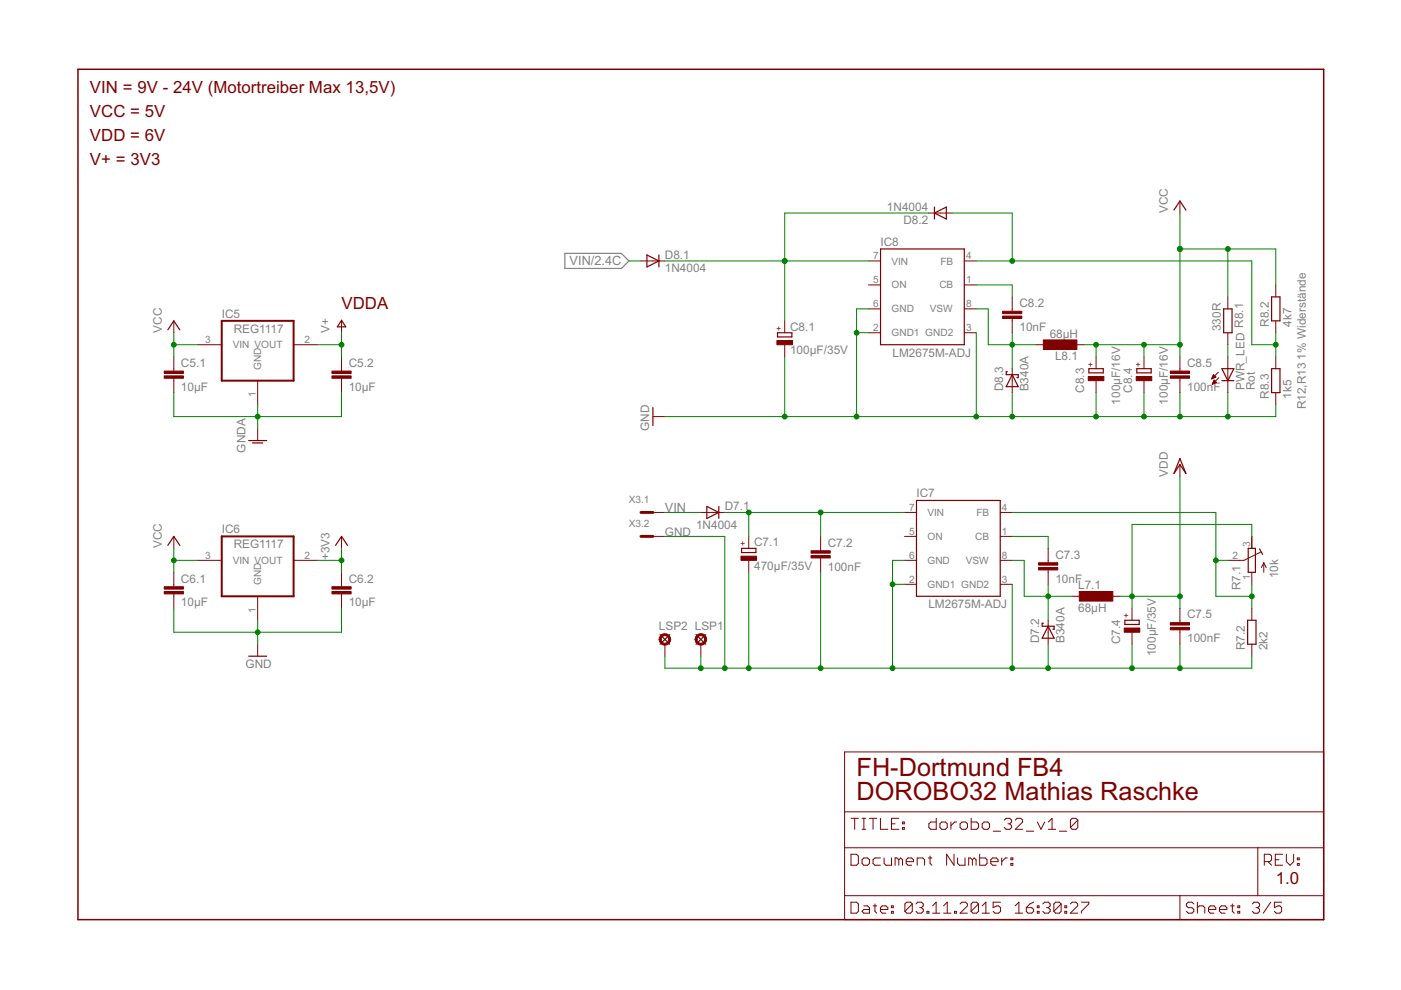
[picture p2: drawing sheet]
<svg xmlns="http://www.w3.org/2000/svg" width="297mm" height="210mm" viewBox="0 0 297 210" stroke-linecap="round" stroke-linejoin="round" font-family="sans-serif">
<path d="M119.8 53.7h11.9l1.6 1.6-1.6 1.6h-11.9z" fill="none" stroke="#808080" stroke-width=".25"/>
<path d="M16.5 14.7h264.1v180.3h-264.1z" fill="none" stroke="#800000" stroke-width=".32"/>
<g fill="none" stroke="#800000" stroke-width=".21">
<path d="M135.9 55.3h5.1M184.1 55.3h2.6M196.8 45.2h5.1M204.4 55.3h2.6M250.2 42.6v2.6M36.9 68v2.5M36.9 75.6v3.1M41.9 73.1h5.1M62.3 73.1h5M72.4 68v2.5M72.4 75.6v3.1M166.4 68v2.5"/>
<path d="M166.4 73.1v2.5M184.1 60.4h2.6M184.1 65.5h2.6M184.1 70.5h2.6M204.4 60.4h2.6M204.4 65.5h2.6M204.4 70.5h2.6M214.6 62.9v3.1M214.6 67.5v3M214.6 78.2v5M219.7 73.1h2.5M227.3 73.1h2.5"/>
<path d="M232.4 75.6v2.6M242.5 75.6v2.6M250.2 75.6v3.1M257.1 79.9h.7M257.1 79.8h.5M257.2 79.7h.3M257.2 79.6h.2M257.8 79.9l-.5-.5-.4 .9M257.8 79.9l-.9 .4M258.3 78.9l-1.4 1.4M260.3 62.9v2.6M260.3 70.5v2.6"/>
<path d="M260.3 75.6v7.6M270.5 60.4v2.5M270.5 68v2.5M270.5 75.6v2.6M36.9 80.2v3M54.6 80.7v5.1M54.6 90.9v2.5M72.4 80.2v3M138.4 88.3h2.6M232.4 80.7v2.5M242.5 80.7v2.5M250.2 80.2v3"/>
<path d="M250.2 98.5v2.5M256.9 80.3h.1M257 80.2h.3M257 80.1h.6M257.1 81.4h.2M257.1 81.3h.5M257.2 81.1h.7M257.2 81h.6M257.3 80.9h.4M257.3 80.8h.3M257.4 80.6h.1M257.4 80.6l.5 .5-.9 .4z"/>
<path d="M258.4 80.1l-1.4 1.4M270.5 83.2v2.6M36.9 113.7v2.6M41.9 118.8h5.1M62.3 118.8h5M72.4 113.7v2.6M138.4 108.6h2.6M138.4 113.7h2.6M148.6 108.6h5.1M158.7 113.7v2.6M158.7 118.8v2.5M174 113.7v3.1"/>
<path d="M174 118.3v3M191.8 108.6h2.5M191.8 113.7h2.5M191.8 118.8h2.5M212.1 108.6h2.5M212.1 113.7h2.5M212.1 118.8h2.5M222.2 116.3v3M265.4 113.7v2.6M267.3 117.1l-3.5 1.7h-3.5M267.9 119.3v2M267.9 119.3l.6 1"/>
<path d="M267.9 119.3l-.5 1M36.9 121.3v3.1M36.9 125.9v3.1M54.6 126.4v5.1M54.6 136.6v2.5M72.4 121.3v3.1M72.4 125.9v3.1M141 136.6v2.5M148.6 136.6v2.5M191.8 123.9h2.5M212.1 123.9h2.5M222.2 120.8v3.1"/>
<path d="M222.2 131.5v5.1M227.3 126.4h2.5M234.9 126.4h2.6M240 129v2.5M240 134v2.6M250.2 129v3M250.2 133.5v3.1M265.4 121.3v2.6M265.4 129v2.5M265.4 136.6v2.5M179.1 159.4h101.5v35.6h-101.5zM179.1 179.7h101.5"/>
<path d="M179.1 172.1h101.5M180.4 173.5h1.6M181.2 173.5v2.3M182.8 173.5h.8M182.8 175.8h.8M183.2 173.5v2.3M184.3 173.5h1.6M185.1 173.5v2.3M186.7 173.5v2.3h1.5M189 174.7h.8M190.6 173.5h-1.6v2.3h1.6M191.3 175.5h.4v.3h-.4z"/>
<path d="M191.3 174.3h.4v.4h-.4zM198.5 173.5v2.3h-1.2l-.4-.3v-.8l.4-.4h1.2M199.3 174.7l.4-.4h.7l.4 .4v.8l-.4 .3h-.7l-.4-.3zM201.6 174.3v1.5M202.8 174.3h-.4l-.8 .8M203.6 174.7l.4-.4h.7l.4 .4v.8l-.4 .3h-.7l-.4-.3zM205.9 173.5v2.3h1.2l.4-.3v-.8l-.4-.4h-1.2M208.2 174.7l.4-.4h.8l.4 .4v.8l-.4 .3h-.8l-.4-.3zM210.6 176.2h1.5M212.9 173.9l.4-.4h.8l.4 .4v.4l-.4 .4M213.7 174.7h.4M214.1 174.7l.4 .4v.4l-.4 .3h-.8l-.4-.3"/>
<path d="M215.3 173.9l.3-.4h.8l.4 .4v.4l-1.5 1.5h1.5M217.6 176.2h1.6M219.9 174.3l.8 1.5 .8-1.5M222.3 175.8h1.5M222.3 174.3l.8-.8v2.3M224.6 176.2h1.6M228.5 173.9v1.6l-.4 .3h-.8l-.4-.3M228.5 173.9l-.4-.4h-.8l-.4 .4v1.6M228.5 173.9l-1.6 1.6M266.7 179.7v10.2M179.1 189.9h101.5M180.4 181.1h1.2l.4 .4v1.6l-.4 .4h-1.2z"/>
<path d="M180.4 191.3h1.2l.4 .4v1.5l-.4 .4h-1.2zM182.8 182.3l.4-.4h.7l.4 .4v.8l-.4 .4h-.7l-.4-.4zM183.2 192.1h.7l.4 .3v1.2h-1.1l-.4-.4 .4-.4h1.1M185.1 192.1h.8M185.5 191.7v1.5l.4 .4M186.7 192.8h1.5v-.4l-.4-.3h-.8l-.3 .3v.8l.3 .4h.8M186.7 181.9h-1.2l-.4 .4v.8l.4 .4h1.2M187.5 181.9v1.2l.3 .4h1.2v-1.6M189 193.2h.4v.4h-.4zM189 192.1h.4v.3h-.4zM190.6 182.3l-.4-.4h-.4v1.6M190.6 182.3l.4-.4 .3 .4v1.2"/>
<path d="M190.6 182.3v1.2M192.1 182.7h1.6v-.4l-.4-.4h-.8l-.4 .4v.8l.4 .4h.8M193.4 191.7v1.5l-.4 .4h-.7l-.4-.4M193.4 191.7l-.4-.4h-.7l-.4 .4v1.5M193.4 191.7l-1.5 1.5M194.2 191.7l.4-.4h.8l.3 .4v.4l-.3 .3M194.5 183.5v-1.6h1.1l.4 .4v1.2M195 192.4h.4M195.4 192.4l.3 .4v.4l-.3 .4h-.8l-.4-.4M196.5 193.2h.4v.4h-.4zM196.8 181.9h.8M197.2 181.5v1.6l.4 .4"/>
<path d="M197.7 193.6h1.6M197.7 192.1l.8-.8v2.3M200 193.6h1.6M200 192.1l.8-.8v2.3M202.3 181.1v2.4l-1.6-2.4v2.4M202.4 193.2h.4v.4h-.4zM203 181.9v1.2l.4 .4h1.2v-1.6M203.6 191.7l.3-.4h.8l.4 .4v.4l-1.5 1.5h1.5M206.2 182.3l-.4-.4h-.4v1.6M206.2 182.3v1.2M206.2 182.3l.3-.4 .4 .4v1.2M207.5 191.7v1.5l-.4 .4h-.8l-.4-.4"/>
<path d="M207.5 191.7l-.4-.4h-.8l-.4 .4v1.5M207.5 191.7l-1.6 1.5M207.7 181.1v2.4h1.2l.4-.4v-.8l-.4-.4h-1.2M208.2 193.6h1.6M208.2 192.1l.8-.8v2.3M210.1 182.7h1.5v-.4l-.4-.4h-.8l-.3 .4v.8l.3 .4h.8M212.1 191.3h-1.5v1.1l.7-.3h.4l.4 .3v.8l-.4 .4h-.7l-.4-.4M212.4 181.9v1.6M213.6 181.9h-.4l-.8 .8M214.3 183.1h.4v.4h-.4zM214.3 181.9h.4v.4h-.4zM215.2 193.6h1.6"/>
<path d="M215.2 192.1l.8-.8v2.3M217.6 192.4h1.2l.3 .4v.4l-.3 .4h-.8l-.4-.4zM219.1 191.3l-.7 .4-.8 .7M219.9 193.2h.4v.4h-.4zM219.9 192.1h.4v.3h-.4zM221.1 191.7l.4-.4h.8l.4 .4v.4l-.4 .3M221.9 192.4h.4M222.3 192.4l.4 .4v.4l-.4 .4h-.8l-.4-.4M225 191.7v1.5l-.4 .4h-.8l-.4-.4M225 191.7l-.4-.4h-.8l-.4 .4v1.5M225 191.7l-1.6 1.5M225.8 193.2h.4v.4h-.4z"/>
<path d="M225.8 192.1h.4v.3h-.4zM226.9 191.7l.4-.4h.8l.4 .4v.4l-1.6 1.5h1.6M229.3 191.3h1.5v.4l-1.5 1.5v.4M250.2 189.9v5.1M253.1 191.7l-.4-.4h-.8l-.4 .4v.4l.4 .3h.8l.4 .4v.4l-.4 .4h-.8l-.4-.4M253.9 192.4l.4-.3h.8l.3 .3v1.2M253.9 191.3v2.3M256.2 192.8h1.6v-.4l-.4-.3h-.8l-.4 .3v.8l.4 .4h.8M258.6 192.8h1.5v-.4l-.4-.3h-.7l-.4 .3v.8l.4 .4h.7M260.9 192.1h.8M261.3 191.7v1.5l.4 .4M262.4 193.2h.4v.4h-.4z"/>
<path d="M262.4 192.1h.4v.3h-.4zM265.5 191.7l.4-.4h.8l.4 .4v.4l-.4 .3M266.3 192.4h.4M266.7 192.4l.4 .4v.4l-.4 .4h-.8l-.4-.4M268.1 182.7h1.1l.4-.4v-.8l-.4-.4h-1.1v2.4M268.8 182.7l.8 .8M269.4 191.3l-1.6 2.3M270.4 182.3h.8M271.7 191.3h-1.5v1.1l.8-.3h.4l.3 .3v.8l-.3 .4h-.8l-.4-.4M271.9 181.1h-1.5v2.4h1.5M272.7 181.1v1.6l.8 .8 .8-.8v-1.6M275.1 183.1h.4v.4h-.4z"/>
<path d="M275.1 181.9h.4v.4h-.4z"/>
</g>
<path d="M47 68h15.3v12.7h-15.3zM47 113.7h15.3v12.7h-15.3z" fill="none" stroke="#800000" stroke-width=".42"/>
<g fill="#800000" stroke="#800000" stroke-width=".21">
<path d="M34.8 79.7h4.1v.5h-4.1z"/>
<path d="M34.8 78.7h4.1v.5h-4.1z"/>
<path d="M70.4 79.7h4v.5h-4z"/>
<path d="M70.4 78.7h4v.5h-4z"/>
<path d="M228.8 125.4h7.1v2h-7.1z"/>
<path d="M157.1 117.9h3.3v.9h-3.3z"/>
<path d="M220.2 120.3h4.1v.5h-4.1z"/>
<path d="M220.2 119.3h4.1v.5h-4.1z"/>
<path d="M172 117.8h4v.5h-4z"/>
<path d="M172 116.8h4v.5h-4z"/>
<path d="M221.2 72.1h7.1v2h-7.1z"/>
<path d="M248.1 133h4.1v.5h-4.1z"/>
<path d="M248.1 132h4.1v.5h-4.1z"/>
<path d="M238.4 133.2h3.3v.8h-3.3z"/>
<path d="M164.7 72.2h3.3v.9h-3.3z"/>
<path d="M212.6 67h4v.5h-4z"/>
<path d="M212.6 66h4v.5h-4z"/>
<path d="M248.1 79.7h4.1v.5h-4.1z"/>
<path d="M248.1 78.7h4.1v.5h-4.1z"/>
<path d="M230.7 79.8h3.3v.9h-3.3z"/>
<path d="M34.8 125.4h4.1v.5h-4.1z"/>
<path d="M34.8 124.4h4.1v.5h-4.1z"/>
<path d="M70.4 125.4h4v.5h-4z"/>
<path d="M70.4 124.4h4v.5h-4z"/>
<path d="M240.9 79.8h3.3v.9h-3.3z"/>
</g>
<path d="M135.9 108.6h2.5M135.9 113.7h2.5" fill="none" stroke="#800000" stroke-width=".61"/>
<g fill="none" stroke="#800000" stroke-width=".25">
<path d="M137.2 54.1l2.5 1.2-2.5 1.3zM139.7 54.1v2.5M186.7 52.8h17.7v20.3h-17.7zM198.1 45.2l2.5-1.3v2.5zM198.1 43.9v2.5M248.9 44.5l1.3-1.9 1.2 1.9M35.6 69.9l1.3-1.9 1.2 1.9M72.4 67.9l.9 1.4h-1.8zM164.8 70.5h3.1v.9h-3.1zM213.6 78.8h-.3v.6h2.6v.7h-.3M214.6 79.4l1.3 2.6h-2.6zM230.9 78.2h3v.9h-3z"/>
<path d="M241 78.2h3.1v.9h-3.1zM259.1 78.2h2.5l-1.3 2.5zM259.4 65.5h1.8v5h-1.8zM269.6 78.2h1.8v5h-1.8zM269.6 62.9h1.8v5.1h-1.8zM52.7 93.4h3.8M53.5 93.9h2.2M138.4 86.4v3.8M250.2 97.2l1.2 3.2-1.2-1.9-1.3 1.9zM259.1 80.7h2.5M35.6 115.6l1.3-1.9 1.2 1.9M71.1 115.6l1.3-1.9 1.3 1.9"/>
<path d="M149.9 107.4l2.5 1.2-2.5 1.3zM152.4 107.4v2.5M157.2 116.3h3.1v.9h-3.1zM194.3 106.1h17.8v20.3h-17.8zM264.6 116.3h1.6v5h-1.6zM267.1 116.4l.6 1.1M52.7 139.1h3.8M140 134.6l2 2M142 134.6l-2 2M147.6 134.6l2 2M149.6 134.6l-2 2M221.2 132.1h-.2v.7h2.5v.6h-.3"/>
<path d="M222.2 132.8l1.3 2.5h-2.5zM238.5 131.5h3v.9h-3zM264.5 131.5h1.8v5.1h-1.8z"/>
</g>
<g fill="#800000" stroke="#800000" stroke-width=".21">
<path d="M147.8 134.6a1.22 1.22 0 0 1 1.9 .4 1.22 1.22 0 0 1-.8 1.8 1.22 1.22 0 0 1-1.5-1.2h.4a.82 .82 0 0 1 1.2-.7 .82 .82 0 0 1 .1 1.4 .82 .82 0 0 1-1.3-.5v-.2h-.4z" fill-rule="evenodd"/>
<path d="M140.2 134.6a1.22 1.22 0 0 1 1.8 .4 1.22 1.22 0 0 1-.7 1.8 1.22 1.22 0 0 1-1.6-1.2h.5a.82 .82 0 0 1 1.2-.7 .82 .82 0 0 1 .1 1.4 .82 .82 0 0 1-1.3-.5v-.2h-.5z" fill-rule="evenodd"/>
</g>
<g fill="none" stroke="#008000" stroke-width=".21">
<path d="M133.3 55.3h2.6M141 55.3h43.1M196.8 45.2h-30.4v22.8M201.9 45.2h12.7v10.1M207 55.3h58.4v17.8h5.1M250.2 45.2v30.4M250.2 52.8h20.3v7.6M260.3 52.8v10.1M36.9 73.1h5M36.9 70.5v5.1M67.3 73.1h5.1M72.4 70.5v5.1"/>
<path d="M166.4 75.6v12.7M181.6 70.5h2.5M184.1 65.5h-2.5v22.8M207 65.5h2.5v7.6h10.2M207 60.4h7.6v2.5M207 70.5v17.8M214.6 70.5v7.7M229.8 73.1h20.4M232.4 73.1v2.5M242.5 73.1v2.5M260.3 73.1v2.5M270.5 70.5v5.1"/>
<path d="M36.9 83.2v5.1h35.5v-5.1M54.6 85.8v5.1M214.6 83.2v5.1M232.4 83.2v5.1M242.5 83.2v5.1M250.2 83.2v5.1M260.3 83.2v5.1M270.5 85.8v2.5h-129.5M36.9 116.3v5M36.9 118.8h5M67.3 118.8h5.1M72.4 116.3v5"/>
<path d="M141 113.7h12.7v28M141 108.6h7.6M153.7 108.6h38.1M158.7 108.6v5.1M174 108.6v5.1M191.8 118.8h-2.6v22.9M214.6 118.8h2.5v7.6h10.2M214.6 113.7h7.6v2.6M214.6 108.6h43.2v17.8h7.6M250.2 101v28M257.8 118.8h2.5M265.4 113.7v-2.5h-25.4v17.8"/>
<path d="M36.9 129v5h35.5v-5M54.6 131.5v5.1M141 139.1v2.6h124.4v-2.6M148.6 139.1v2.6M158.7 121.3v20.4M174 121.3v20.4M189.2 123.9h2.6M214.6 123.9v17.8M222.2 123.9v7.6M222.2 136.6v5.1M237.5 126.4h12.7M240 136.6v5.1"/>
<path d="M250.2 136.6v5.1M265.4 123.9v5.1"/>
</g>
<g fill="#008000" stroke="#008000" stroke-width=".21">
<circle cx="250.2" cy="73.1" r=".51"/>
<circle cx="232.4" cy="73.1" r=".51"/>
<circle cx="250.2" cy="52.8" r=".51"/>
<circle cx="242.5" cy="73.1" r=".51"/>
<circle cx="260.3" cy="52.8" r=".51"/>
<circle cx="36.9" cy="73.1" r=".51"/>
<circle cx="36.9" cy="118.8" r=".51"/>
<circle cx="222.2" cy="141.7" r=".51"/>
<circle cx="189.2" cy="141.7" r=".51"/>
<circle cx="174" cy="141.7" r=".51"/>
<circle cx="158.7" cy="141.7" r=".51"/>
<circle cx="153.7" cy="141.7" r=".51"/>
<circle cx="240" cy="141.7" r=".51"/>
<circle cx="250.2" cy="141.7" r=".51"/>
<circle cx="148.6" cy="141.7" r=".51"/>
<circle cx="214.6" cy="141.7" r=".51"/>
<circle cx="189.2" cy="123.9" r=".51"/>
<circle cx="214.6" cy="88.3" r=".51"/>
<circle cx="181.6" cy="88.3" r=".51"/>
<circle cx="166.4" cy="88.3" r=".51"/>
<circle cx="232.4" cy="88.3" r=".51"/>
<circle cx="250.2" cy="88.3" r=".51"/>
<circle cx="181.6" cy="70.5" r=".51"/>
<circle cx="207" cy="88.3" r=".51"/>
<circle cx="242.5" cy="88.3" r=".51"/>
<circle cx="260.3" cy="88.3" r=".51"/>
<circle cx="54.6" cy="134" r=".51"/>
<circle cx="265.4" cy="126.4" r=".51"/>
<circle cx="257.8" cy="118.8" r=".51"/>
<circle cx="222.2" cy="126.4" r=".51"/>
<circle cx="158.7" cy="108.6" r=".51"/>
<circle cx="174" cy="108.6" r=".51"/>
<circle cx="214.6" cy="55.3" r=".51"/>
<circle cx="270.5" cy="73.1" r=".51"/>
<circle cx="214.6" cy="73.1" r=".51"/>
<circle cx="166.4" cy="55.3" r=".51"/>
<circle cx="250.2" cy="126.4" r=".51"/>
<circle cx="240" cy="126.4" r=".51"/>
<circle cx="72.4" cy="73.1" r=".51"/>
<circle cx="72.4" cy="118.8" r=".51"/>
<circle cx="54.6" cy="88.3" r=".51"/>
</g>
<g font-size="6" fill="#800000">
<text x="181.6" y="164.5">FH-Dortmund FB4</text>
<text x="181.6" y="169.6">DOROBO32 Mathias Raschke</text>
</g>
<g font-size="4" fill="#800000">
<text x="19.1" y="19.8">VIN = 9V - 24V (Motortreiber Max 13,5V)</text>
<text x="19.1" y="24.9">VCC = 5V</text>
<text x="19.1" y="29.9">VDD = 6V</text>
<text x="19.1" y="35">V+ = 3V3</text>
<text x="72.4" y="65.5">VDDA</text>
<text x="270.5" y="187.4">1.0</text>
</g>
<g font-size="3" fill="#808080">
<text x="120.8" y="56.3">VIN/2.4C</text>
<text x="141" y="108.6">VIN</text>
</g>
<g font-size="2.8" fill="#808080">
<text x="188.1" y="44.6">1N4004</text>
<text x="191.5" y="47.4">D8.2</text>
<text x="247.6" y="45.2" transform="rotate(-90 247.6 45.2)">VCC</text>
<text x="186.7" y="52.1">IC8</text>
<text x="141" y="57.6">1N4004</text>
<text x="141" y="54.8">D8.1</text>
<text x="216.1" y="65.1">C8.2</text>
<text x="34.3" y="70.6" transform="rotate(-90 34.3 70.6)">VCC</text>
<text x="47" y="67.4">IC5</text>
<text x="49.5" y="70.6">REG1117</text>
<text x="69.9" y="70.6" transform="rotate(-90 69.9 70.6)">V+</text>
<text x="167.5" y="70.1">C8.1</text>
<text x="216.1" y="70.2">10nF</text>
<text x="222.6" y="71.6">68µH</text>
<text x="258.8" y="70.2" transform="rotate(-90 258.8 70.2)">330R</text>
<text x="269" y="69.3" transform="rotate(-90 269 69.3)">R8.2</text>
<text x="273.8" y="69.3" transform="rotate(-90 273.8 69.3)">4k7</text>
<text x="38.4" y="77.8">C5.1</text>
<text x="73.9" y="77.8">C5.2</text>
<text x="167.5" y="75.2">100µF/35V</text>
<text x="189.2" y="75.6">LM2675M-ADJ</text>
<text x="223.7" y="76.4">L8.1</text>
<text x="251.7" y="77.8">C8.5</text>
<text x="276.8" y="76.2" transform="rotate(-90 276.8 76.2)">1% Widerstände</text>
<text x="38.4" y="82.9">10µF</text>
<text x="73.9" y="82.9">10µF</text>
<text x="212.7" y="83" transform="rotate(-90 212.7 83)">D8.3</text>
<text x="218" y="83" transform="rotate(-90 218 83)">B340A</text>
<text x="229.9" y="83.3" transform="rotate(-90 229.9 83.3)">C8.3</text>
<text x="240" y="83.3" transform="rotate(-90 240 83.3)">C8.4</text>
<text x="251.7" y="82.9">100nF</text>
<text x="263.9" y="82.7" transform="rotate(-90 263.9 82.7)">PWR_LED R8.1</text>
<text x="266" y="82.7" transform="rotate(-90 266 82.7)">Rot</text>
<text x="237.5" y="85.8" transform="rotate(-90 237.5 85.8)">100µF/16V</text>
<text x="247.6" y="85.8" transform="rotate(-90 247.6 85.8)">100µF/16V</text>
<text x="269" y="84.5" transform="rotate(-90 269 84.5)">R8.3</text>
<text x="273.8" y="84.5" transform="rotate(-90 273.8 84.5)">1k5</text>
<text x="276.8" y="86.8" transform="rotate(-90 276.8 86.8)">R12,R13</text>
<text x="52.1" y="96" transform="rotate(-90 52.1 96)">GNDA</text>
<text x="137.7" y="91.3" transform="rotate(-90 137.7 91.3)">GND</text>
<text x="247.6" y="101" transform="rotate(-90 247.6 101)">VDD</text>
<text x="194.3" y="105.5">IC7</text>
<text x="47" y="113.1">IC6</text>
<text x="141" y="113.7">GND</text>
<text x="147.6" y="112.2">1N4004</text>
<text x="153.7" y="108.2">D7.1</text>
<text x="34.3" y="116.3" transform="rotate(-90 34.3 116.3)">VCC</text>
<text x="49.5" y="116.3">REG1117</text>
<text x="69.9" y="118.8" transform="rotate(-90 69.9 118.8)">+3V3</text>
<text x="159.9" y="115.8">C7.1</text>
<text x="175.5" y="115.9">C7.2</text>
<text x="223.8" y="118.4">C7.3</text>
<text x="38.4" y="123.5">C6.1</text>
<text x="73.9" y="123.5">C6.2</text>
<text x="159.9" y="120.9">470µF/35V</text>
<text x="175.5" y="121">100nF</text>
<text x="223.8" y="123.5">10nF</text>
<text x="228.6" y="124.9">L7.1</text>
<text x="263" y="125.2" transform="rotate(-90 263 125.2)">R7.1</text>
<text x="271" y="122.6" transform="rotate(-90 271 122.6)">10k</text>
<text x="38.4" y="128.6">10µF</text>
<text x="73.9" y="128.6">10µF</text>
<text x="196.8" y="129">LM2675M-ADJ</text>
<text x="228.6" y="129.7">68µH</text>
<text x="251.7" y="131.1">C7.5</text>
<text x="139.7" y="133.7">LSP2 LSP1</text>
<text x="220.3" y="136.3" transform="rotate(-90 220.3 136.3)">D7.2</text>
<text x="225.7" y="136.3" transform="rotate(-90 225.7 136.3)">B340A</text>
<text x="237.5" y="136.6" transform="rotate(-90 237.5 136.6)">C7.4</text>
<text x="251.7" y="136.2">100nF</text>
<text x="263.9" y="137.9" transform="rotate(-90 263.9 137.9)">R7.2</text>
<text x="268.7" y="137.9" transform="rotate(-90 268.7 137.9)">2k2</text>
<text x="52.1" y="141.7">GND</text>
<text x="245.1" y="139.1" transform="rotate(-90 245.1 139.1)">100µF/35V</text>
</g>
<g font-size="2.4" fill="#808080">
<text x="185.1" y="55">7</text>
<text x="189" y="56.1">VIN</text>
<text x="199.4" y="56.1">FB</text>
<text x="204.8" y="55">4</text>
<text x="185.1" y="60">5</text>
<text x="185.1" y="65.1">6</text>
<text x="189" y="61.2">ON</text>
<text x="199.2" y="61.2">CB</text>
<text x="204.8" y="60">1</text>
<text x="204.8" y="65.1">8</text>
<text x="185.1" y="70.2">2</text>
<text x="189" y="66.2">GND</text>
<text x="189" y="71.3">GND1 GND2</text>
<text x="197.1" y="66.2">VSW</text>
<text x="204.8" y="70.2">3</text>
<text x="43.5" y="72.7">3</text>
<text x="49.3" y="73.9">VIN VOUT</text>
<text x="64.6" y="72.7">2</text>
<text x="55.4" y="78.4" transform="rotate(-90 55.4 78.4)">GND</text>
<text x="54.3" y="84.2" transform="rotate(-90 54.3 84.2)">1</text>
<text x="133.4" y="106.7">X3.1</text>
<text x="133.4" y="111.8">X3.2</text>
<text x="192.8" y="108.3">7</text>
<text x="192.8" y="113.4">5</text>
<text x="196.6" y="109.4">VIN</text>
<text x="207" y="109.4">FB</text>
<text x="212.4" y="108.3">4</text>
<text x="212.4" y="113.4">1</text>
<text x="43.5" y="118.5">3</text>
<text x="49.3" y="119.6">VIN VOUT</text>
<text x="64.6" y="118.5">2</text>
<text x="192.8" y="118.5">6</text>
<text x="196.6" y="114.5">ON</text>
<text x="196.6" y="119.6">GND</text>
<text x="204.8" y="119.6">VSW</text>
<text x="206.8" y="114.5">CB</text>
<text x="212.4" y="118.5">8</text>
<text x="261.3" y="118.5">2</text>
<text x="265.1" y="115.9" transform="rotate(-90 265.1 115.9)">3</text>
<text x="55.4" y="124.1" transform="rotate(-90 55.4 124.1)">GND</text>
<text x="192.8" y="123.5">2</text>
<text x="196.6" y="124.6">GND1 GND2</text>
<text x="212.4" y="123.5">3</text>
<text x="265.1" y="122.9" transform="rotate(-90 265.1 122.9)">1</text>
<text x="54.3" y="129.9" transform="rotate(-90 54.3 129.9)">1</text>
</g>
<g font-size="2" fill="#800000">
<text x="165.8" y="70.2" transform="rotate(-90 165.8 70.2)">+</text>
<text x="231.8" y="77.8" transform="rotate(-90 231.8 77.8)">+</text>
<text x="242" y="77.8" transform="rotate(-90 242 77.8)">+</text>
<text x="158.2" y="115.9" transform="rotate(-90 158.2 115.9)">+</text>
<text x="239.4" y="131.1" transform="rotate(-90 239.4 131.1)">+</text>
</g>
</svg>
